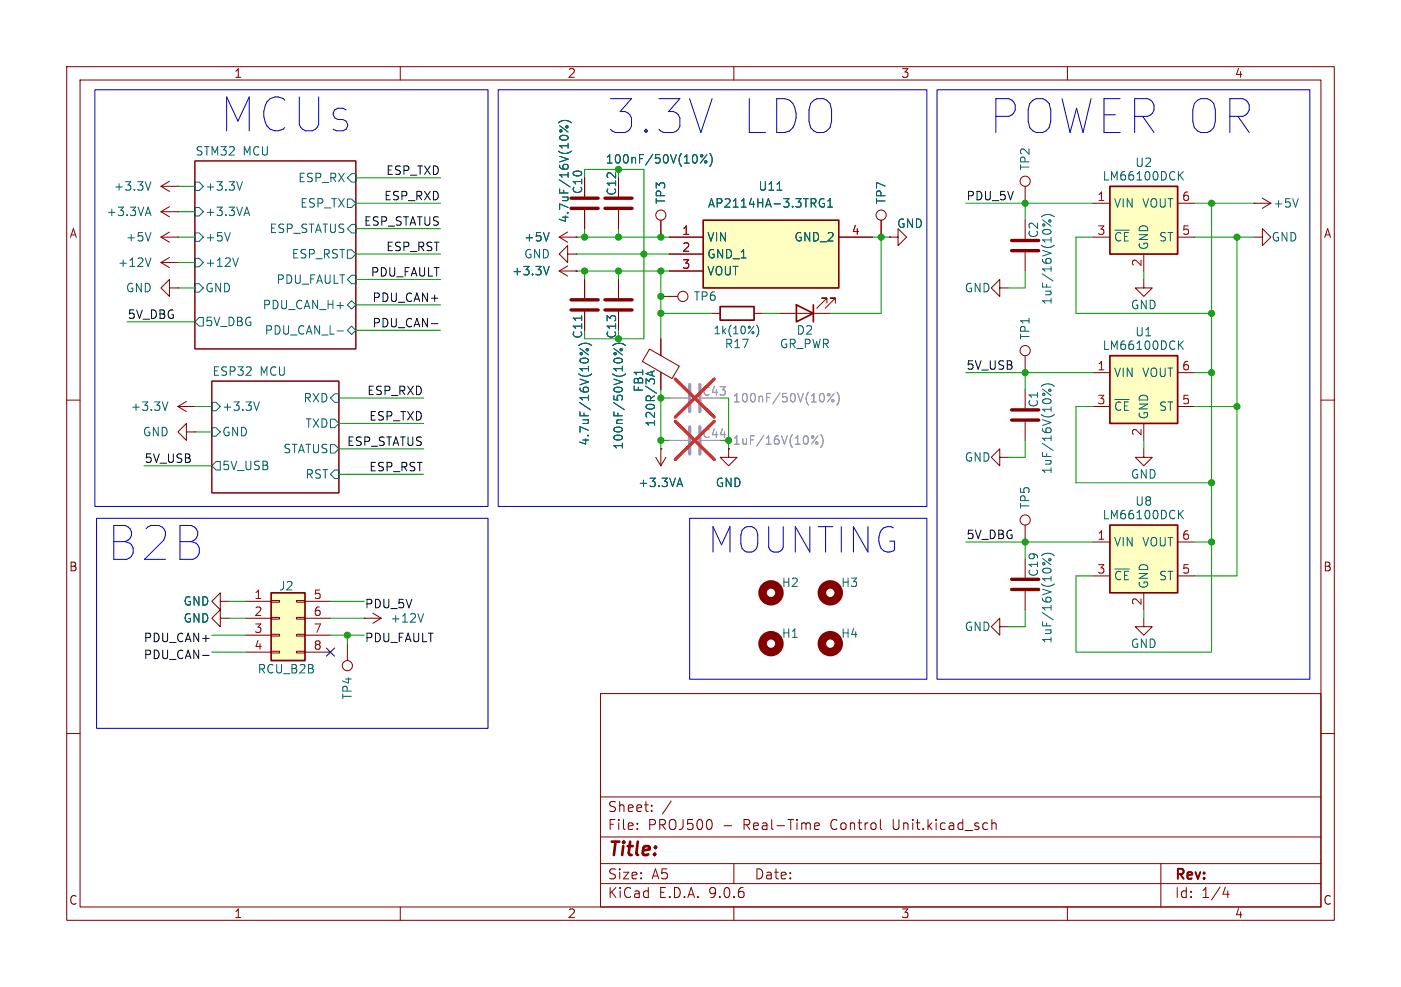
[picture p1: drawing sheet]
<svg xmlns="http://www.w3.org/2000/svg" width="210mm" height="148mm" viewBox="0 0 210 148" stroke-linecap="round" stroke-linejoin="round" font-family="sans-serif">
<g fill="none" stroke="#840000" stroke-width=".15">
<path d="M10 10h190v128h-190zM12 12h186v124h-186zM60 10v2M110 10v2M160 10v2M29.2 24.1h24.1v28.2h-24.1zM31.7 57.2h19.1v16.7h-19.1zM10 60h2M198 60h2M153.7 83.8v2.8M153.7 88.6v2.8M10 110h2"/>
<path d="M90 104h108v32h-108zM90 119.5h108M198 110h2M60 136v2M90 132.5h108M90 129.5h108M90 125.5h108M95.5 124.2v.2M95.5 123.5v.1M97.7 121.5v.2M97.7 120.8v.1M100.6 120.1l-1.3 1.9"/>
<path d="M110 136v2M110 129.5v3M122.1 123.9l.7-.2v-.2l-.5-.1-.2 .2 .1 .7h.6M132 124.3l.2 .1M148.7 123.5a.37 .37 0 0 1 .6 .1v.8M148.7 122.9v1.5M160 136v2M174 129.5v6.5M183.7 133l-.4 1.1h1M184 133.6v1"/>
</g>
<g fill="none" stroke="#006464" stroke-width=".15">
<path d="M29.2 27.3h.6l.7 .6-.7 .7h-.6zM29.2 31.1h.6l.7 .7-.7 .6h-.6zM29.2 34.9h.6l.7 .7-.7 .6h-.6zM29.2 38.7h.6l.7 .7-.7 .6h-.6zM34.5 34.9l-.4 1.2M35.7 38.7l-.4 1.2M36.3 27.2l-.4 1.3M36.7 32h.6M37 31.1l.4 1.2M52.1 37.5h.6l.6 .6-.6 .6h-.6zM52.1 29.8h.6l.6 .7-.6 .6h-.6zM52.7 26h.6v1.3h-.6l-.6-.6z"/>
<path d="M52.7 33.7h.6v1.2h-.6l-.6-.6zM29.2 42.5h.6l.7 .7-.7 .6h-.6zM29.8 47.6h.7v1.3h-.7l-.6-.6zM50.2 59.1h.6v1.2h-.6l-.7-.6zM50.5 49.6h1M52.1 41.9l.6-.6h.6v1.2h-.6zM52.1 45.7l.6-.6 .6 .6-.6 .7zM52.7 48.9l.6 .6-.6 .7-.6-.7zM31.7 64.1h.7l.6 .7-.6 .6h-.7zM31.7 60.3h.7l.6 .7-.6 .6h-.7zM32.4 69.2h.6v1.3h-.6l-.7-.6zM38.9 60.3l-.4 1.2"/>
<path d="M49.5 71.1l.7-.6h.6v1.3h-.6zM49.5 66.7h.7l.6 .6-.6 .6h-.7zM49.5 62.9h.7l.6 .6-.6 .6h-.7zM156.3 83.7l1.3 1M156.3 84.4h.2l.1 .1-.1 .2h-.2M156.3 83.1a1.47 1.47 0 0 1 1.7 .2"/>
<circle cx="157.4" cy="83.9" r=".18"/>
</g>
<path d="M151.6 86.9h4.1M151.6 88.4h4.1" fill="none" stroke="#840000" stroke-width=".51"/>
<path d="M166.4 78.7h10.1v10.2h-10.1z" fill="#ffffc2"/>
<path d="M166.4 78.7h10.1v10.2h-10.1z" fill="none" stroke="#840000" stroke-width=".25"/>
<g fill="none" stroke="#840000" stroke-width=".15">
<path d="M149.9 43.2v-1.3l-1.3 1.3 1.3 1.3v-1.3h1.2M26.7 61l1.2 .7M26.7 61h2.5M27.9 64.8v-1.3l-1.2 1.3 1.2 1.2v-1.2h1.3M27.9 60.2l-1.2 .8M29.2 64.8h.1M29.2 61h.1M33 90.2v1.2l-1.3-1.2 1.3-1.3v1.3h1.3M33 92.7v1.3l-1.3-1.3 1.3-1.3v1.3h1.3M52.1 96.5v2.6M54.6 92.7h.1M54.6 92.7h2.5"/>
<path d="M55.9 91.9l1.2 .8M57.1 92.7l-1.2 .8M163.8 81.3h2.6M163.8 86.4h2.6M171.4 88.9v2.5M176.5 81.3h2.6M176.5 86.4h2.6"/>
<circle cx="52.1" cy="99.8" r=".76"/>
</g>
<path d="M25.2 60.3l-.5 1.2M176.8 77.1l.6 .7M177.4 76.5l-.7 .8M63.5 92l-.4 1.3" fill="none" stroke="#006464" stroke-width=".15"/>
<path d="M40.6 88.9h5.1v10.2h-5.1z" fill="#ffffc2"/>
<path d="M40.6 88.9h5.1v10.2h-5.1z" fill="none" stroke="#840000" stroke-width=".25"/>
<g fill="none" stroke="#840000" stroke-width=".15">
<path d="M83.8 35.6l1.3 .7M83.8 35.6h2.6M85.1 38.1v-1.3l-1.3 1.3 1.3 1.3v-1.3h1.3M85.1 34.8l-1.3 .8M86.4 38.1h.1M86.4 35.6h.1M99.1 33v2.6M153.7 27.9v2.6M153.7 53.3v2.6M153.7 58.4v2.8M98.3 68.6l.8 1.3M99.1 67.3h.1"/>
<path d="M99.1 67.3v2.6M99.8 68.6l-.7 1.3M109.2 67.3v1.3h1.3l-1.3 1.3-1.3-1.3h1.3M109.2 67.3h.1M153.7 63.2v2.8M36.8 90.2h3.8M36.8 92.7h3.8M36.8 95.3h3.8M36.8 97.8h3.8M40.6 90h1.3v.3h-1.3zM40.6 92.6h1.3v.2h-1.3zM40.6 95.1h1.3v.3h-1.3z"/>
<path d="M40.6 97.7h1.3v.2h-1.3zM44.4 90h1.3v.3h-1.3zM44.4 92.6h1.3v.2h-1.3zM44.4 95.1h1.3v.3h-1.3zM44.4 97.7h1.3v.2h-1.3zM45.7 90.2h3.8M45.7 92.7h3.8M45.7 95.3h3.8M45.7 97.8h3.8M149.9 94v-1.3l-1.3 1.3 1.3 1.3v-1.3h1.2M171.4 92.7v1.3h1.3l-1.3 1.3-1.2-1.3h1.2"/>
<circle cx="99.1" cy="32.3" r=".76"/>
<circle cx="153.7" cy="27.2" r=".76"/>
<circle cx="153.7" cy="52.6" r=".76"/>
</g>
<path d="M103.4 57.7v4M104.9 57.7v4M103.4 64v4.1M104.9 64v4.1" fill="none" stroke="#a1a1a1" stroke-width=".51"/>
<path d="M100.3 59.7h2.8M100.3 66h2.8" fill="none" stroke="#a1a1a1" stroke-width=".15"/>
<g fill="none" stroke="#989898" stroke-width=".15">
<path d="M125 59l-.9 1.3M125.4 58.8a1.46 1.46 0 0 1 0 2M122.6 65.3l-1 1.3M123 65.2a1.46 1.46 0 0 1 0 1.9"/>
<circle cx="124.2" cy="59.2" r=".18"/>
<circle cx="121.8" cy="65.5" r=".18"/>
<circle cx="122.4" cy="66.4" r=".18"/>
<circle cx="124.8" cy="60.1" r=".18"/>
</g>
<path d="M101.2 56.8l5.9 5.7M107.1 56.8l-5.9 5.7M101.2 63.2l5.9 5.7M107.1 63.2l-5.9 5.7" fill="none" stroke="#e12e31" stroke-width=".46"/>
<g fill="none" stroke="#006464" stroke-width=".15">
<path d="M82.3 34.9l-.4 1.2M156.1 57.9a1.46 1.46 0 0 1 1.9 0M156.3 58.3l1.3 1M156.3 59h.2l.1 .1-.1 .2h-.2M101.6 72.6h.6M101.9 71.7l.4 1.3"/>
<circle cx="157.4" cy="58.5" r=".18"/>
</g>
<path d="M151.6 61.5h4.1M151.6 63h4.1" fill="none" stroke="#840000" stroke-width=".51"/>
<path d="M166.4 53.3h10.1v10.2h-10.1z" fill="#ffffc2"/>
<path d="M107.9 46h5.1v2h-5.1zM119.4 45.7l2.5 1.3-2.5 1.3zM121.9 45.7v2.6M166.4 53.3h10.1v10.2h-10.1z" fill="none" stroke="#840000" stroke-width=".25"/>
<g fill="none" stroke="#840000" stroke-width=".15">
<path d="M24.1 39.4l1.3 .7M24.1 39.4h2.6M24.1 35.6l1.3 .7M24.1 35.6h2.6M24.1 31.8l1.3 .7M24.1 31.8h2.6M24.1 27.9l1.3 .8M24.1 27.9h2.6M25.4 38.6l-1.3 .8M25.4 34.8l-1.3 .8M25.4 31l-1.3 .8M25.4 27.2l-1.3 .7"/>
<path d="M26.7 39.4h.1M26.7 35.6h.1M26.7 31.8h.1M26.7 27.9h.1M85.1 39.9l-1.3 .7M87.6 31.5v2.8M92.7 31.5v2.8M132.1 33v2.6M133.3 35.6h1.3v-1.3l1.3 1.3-1.3 1.2v-1.2M133.3 35.6h.1M188 30.5h.1M188 35.6h1.2v-1.3l1.3 1.3-1.3 1.2v-1.2"/>
<path d="M188 30.5h2.5M189.2 29.7l1.3 .8M190.5 30.5l-1.3 .7M25.4 43.2v-1.3l-1.3 1.3 1.3 1.3v-1.3h1.3M26.7 43.2h.1M83.8 40.6l1.3 .8M83.8 40.6h2.6M86.4 40.6h.1M87.6 41.9v2.8M87.6 46.7v2.8M92.7 41.9v2.8M92.7 46.7v2.8"/>
<path d="M97.4 52.3l4.4 2.6-1.1 1.9-4.4-2.6zM99.1 50.8v2.5M99.1 55.8v2.6M99.1 44.5h2.5M106.7 47h1.2M113 47h1.3M116.8 47h7.7M124 45.5v-.8h-.8h.8l-1.6 1.5M125.2 45.5v-.8h-.7h.7l-1.5 1.5M163.8 55.9h2.6M176.5 55.9h2.6M149.9 68.6v-1.3l-1.3 1.3 1.3 1.3v-1.3h1.2"/>
<path d="M163.8 61h2.6M171.4 67.3v1.3h1.3l-1.3 1.3-1.2-1.3h1.2M171.4 63.5v2.5M176.5 61h2.6"/>
<circle cx="132.1" cy="32.3" r=".76"/>
<circle cx="102.4" cy="44.4" r=".76"/>
</g>
<g fill="none" stroke="#006464" stroke-width=".15">
<path d="M83.7 18.4a1.46 1.46 0 0 1 1.9 0M83.9 18.8l1.3 1M21.9 32h.6M22.2 31.1l.4 1.2M22.6 38.7l-.4 1.2M22.6 34.9l-.4 1.2M22.6 27.2l-.4 1.3M82.3 39.9l-.4 1.3M106 23.2l-1 1.3M106.4 23a1.46 1.46 0 0 1 0 1.9M194.6 29.8l-.4 1.3M86.8 51.8a1.46 1.46 0 0 1 1.9 0"/>
<path d="M86.9 52.3l1.3 .9M87.2 47.3v.8M91.8 51.8a1.46 1.46 0 0 1 2 0M92 52.3l1.3 .9M97.8 55.7v.6M98.1 55.6l-1.3 .4 1.3 .5M113.4 48.7a1.31 1.31 0 0 1 0 1.8M176.8 51.7l.6 .7M177.4 51.1l-.7 .8"/>
<circle cx="84.1" cy="19.6" r=".18"/>
<circle cx="85" cy="19" r=".18"/>
<circle cx="105.2" cy="23.4" r=".18"/>
<circle cx="105.8" cy="24.3" r=".18"/>
<circle cx="87.1" cy="53" r=".18"/>
<circle cx="88" cy="52.4" r=".18"/>
<circle cx="92.2" cy="53" r=".18"/>
<circle cx="93.1" cy="52.4" r=".18"/>
</g>
<path d="M85.6 31.2h4.1M85.6 29.7h4.1M90.7 31.2h4M90.7 29.7h4M85.6 46.5h4.1M85.6 45h4.1M90.7 46.5h4M90.7 45h4" fill="none" stroke="#840000" stroke-width=".51"/>
<g fill="none" stroke="#840000" stroke-width="1.3">
<circle cx="115.6" cy="88.9" r="1.27"/>
<circle cx="115.6" cy="96.5" r="1.27"/>
<circle cx="124.5" cy="96.5" r="1.27"/>
<circle cx="124.5" cy="88.9" r="1.27"/>
</g>
<path d="M166.4 27.9h10.1v10.2h-10.1z" fill="#ffffc2"/>
<path d="M166.4 27.9h10.1v10.2h-10.1z" fill="none" stroke="#840000" stroke-width=".25"/>
<path d="M153.7 33v2.8M153.7 37.8v2.8M163.8 30.5h2.6M163.8 35.6h2.6M171.4 38.1v2.5M176.5 30.5h2.6M176.5 35.6h2.6M171.4 41.9v1.3h1.3l-1.3 1.3-1.2-1.3h1.2" fill="none" stroke="#840000" stroke-width=".15"/>
<g fill="none" stroke="#006464" stroke-width=".15">
<path d="M156.1 32.5a1.46 1.46 0 0 1 1.9 0M156.3 32.9l1.3 1M156.3 33.6h.2l.1 .1-.1 .2h-.2M176.8 26.3l.6 .7M177.4 25.7l-.7 .8"/>
<circle cx="157.4" cy="33.1" r=".18"/>
</g>
<path d="M151.6 36.1h4.1M151.6 37.6h4.1" fill="none" stroke="#840000" stroke-width=".51"/>
<path d="M105.4 33h20.3v10.2h-20.3z" fill="#ffffc2"/>
<path d="M105.4 33h20.3v10.2h-20.3z" fill="none" stroke="#840000" stroke-width=".25"/>
<g fill="none" stroke="#840000" stroke-width=".15">
<path d="M86.4 35.6h.1M87.6 31.5v2.8M92.7 31.5v2.8M99.1 33v2.6M100.3 35.6h5.1M100.3 38.1h5.1M125.7 35.6h5.1M132.1 33v2.6M133.3 35.6h.1M86.4 40.6h.1M87.6 41.9v2.8M87.6 46.7v2.8"/>
<path d="M92.7 41.9v2.8M92.7 46.7v2.8M99.1 50.8v2.5M99.1 55.9v2.5M100.3 40.6h5.1M99.1 67.3h.1M109.2 67.3h.1M153.7 78.7v2.6"/>
<circle cx="153.7" cy="78" r=".76"/>
</g>
<g fill="none" stroke="#006464" stroke-width=".15">
<path d="M83.7 18.4a1.46 1.46 0 0 1 1.9 0M83.9 18.8l1.3 1M82.3 39.9l-.4 1.3M82.3 34.9l-.4 1.2M106 23.2l-1 1.3M106.4 23a1.46 1.46 0 0 1 0 1.9M116.5 28.5h.7M123.5 29.9a.62 .62 0 0 0-.7 .4 .62 .62 0 0 0 .4 .8l.4-.2v-.4h-.3M124.1 31.1h.7M124.1 30.2l.3-.4v1.3M86.8 51.8a1.46 1.46 0 0 1 1.9 0M86.9 52.3l1.3 .9"/>
<path d="M87.2 47.3v.8M91.8 51.8a1.46 1.46 0 0 1 2 0M92 52.3l1.3 .9M97.8 55.7v.6M98.1 55.6l-1.3 .4 1.3 .5M101.6 72.6h.6M101.9 71.7l.4 1.3"/>
<circle cx="84.1" cy="19.6" r=".18"/>
<circle cx="85" cy="19" r=".18"/>
<circle cx="105.2" cy="23.4" r=".18"/>
<circle cx="105.8" cy="24.3" r=".18"/>
<circle cx="87.1" cy="53" r=".18"/>
<circle cx="88" cy="52.4" r=".18"/>
<circle cx="92.2" cy="53" r=".18"/>
<circle cx="93.1" cy="52.4" r=".18"/>
</g>
<path d="M64.7 48.5h.9M30.4 98.3h.9" fill="none" stroke="#0f0f0f" stroke-width=".15"/>
<g fill="none" stroke="#009600" stroke-width=".15">
<path d="M26.7 39.4h2.5M26.7 31.8h2.5M26.7 35.6h2.5M26.7 27.9h2.5M53.3 34.3h12.7M53.3 38.1h12.7M53.3 26.7h12.7M53.3 30.5h12.7M86.4 38.1h13.9M86.4 35.6h13.9M87.6 26.7v-1.3h8.9v25.4h-8.9M87.6 34.3v1.3"/>
<path d="M92.7 25.4v1.3M92.7 34.3v1.3M130.8 35.6h2.5M132.1 35.6v11.4h-7.6M144.8 30.5h19M153.7 30.5v2.5M163.8 35.6h-2.5v11.4h20.3M179.1 30.5h8.9M179.1 35.6h8.9M181.6 30.5v67.3h-20.3v-11.4h2.5M185.4 35.6v50.8h-6.3M19 48.3h10.2"/>
<path d="M26.7 43.2h2.5M50.8 59.7h12.7M53.3 41.9h12.7M53.3 45.7h12.7M53.3 49.5h12.7M86.4 40.6h13.9M87.6 40.6v1.3M92.7 40.6v1.3M99.1 40.6v10.2M99.1 58.4v8.9M99.1 59.7h1.2M99.1 47h7.6"/>
<path d="M107.9 59.7h1.3v7.6M114.3 47h2.5M144.8 55.9h19M153.7 40.6v2.6h-2.6M153.7 55.9v2.5M171.4 40.6v1.3M179.1 55.9h2.5M21.6 69.9h10.1M29.2 64.8h2.5M29.2 61h2.5M50.8 67.3h12.7M50.8 63.5h12.7"/>
<path d="M50.8 71.1h12.7M99.1 66h1.2M107.9 66h1.3M153.7 66v2.6h-2.6M163.8 61h-2.5v11.4h20.3M171.4 66v1.3M179.1 61h6.3M31.7 97.8h5.1M31.7 95.3h5.1M34.3 92.7h2.5M34.3 90.2h2.5M49.5 95.3h5.1"/>
<path d="M49.5 92.7h5.1M49.5 90.2h5.1M52.1 95.3v1.2M144.8 81.3h19M153.7 81.3v2.5M153.7 91.4v2.6h-2.6M171.4 91.4v1.3M179.1 81.3h2.5"/>
</g>
<path d="M48.9 97.2l1.2 1.2M50.1 97.2l-1.2 1.2" fill="none" stroke="#000084" stroke-width=".15"/>
<path d="M14.2 13.5h59v62.4h-59zM74.7 13.5h64.2v62.4h-64.2zM140.5 13.5h55.8v88.4h-55.8zM14.5 77.7h58.7v31.5h-58.7zM103.4 77.7h35.5v24.2h-35.5z" fill="none" stroke="#0000c2" stroke-width=".15"/>
<g fill="none" stroke="#989898" stroke-width=".15">
<path d="M125 59l-.9 1.3M125.4 58.8a1.46 1.46 0 0 1 0 2M122.6 65.3l-1 1.3M123 65.2a1.46 1.46 0 0 1 0 1.9"/>
<circle cx="124.2" cy="59.2" r=".18"/>
<circle cx="121.8" cy="65.5" r=".18"/>
<circle cx="122.4" cy="66.4" r=".18"/>
<circle cx="124.8" cy="60.1" r=".18"/>
</g>
<path d="M100.3 59.7h2.8M100.3 66h2.8" fill="none" stroke="#a1a1a1" stroke-width=".15"/>
<path d="M101.2 56.8l5.9 5.7M107.1 56.8l-5.9 5.7M101.2 63.2l5.9 5.7M107.1 63.2l-5.9 5.7" fill="none" stroke="#e12e31" stroke-width=".46"/>
<g fill="#009600" stroke="#009600" stroke-width=".15">
<circle cx="109.2" cy="66" r=".46"/>
<circle cx="99.1" cy="66" r=".46"/>
<circle cx="99.1" cy="40.6" r=".46"/>
<circle cx="153.7" cy="55.9" r=".46"/>
<circle cx="153.7" cy="30.5" r=".46"/>
<circle cx="132.1" cy="35.6" r=".46"/>
<circle cx="153.7" cy="81.3" r=".46"/>
<circle cx="185.4" cy="35.6" r=".46"/>
<circle cx="181.6" cy="47" r=".46"/>
<circle cx="181.6" cy="30.5" r=".46"/>
<circle cx="92.7" cy="25.4" r=".46"/>
<circle cx="87.6" cy="35.6" r=".46"/>
<circle cx="92.7" cy="35.6" r=".46"/>
<circle cx="99.1" cy="35.6" r=".46"/>
<circle cx="96.5" cy="38.1" r=".46"/>
<circle cx="52.1" cy="95.3" r=".46"/>
<circle cx="99.1" cy="59.7" r=".46"/>
<circle cx="87.6" cy="40.6" r=".46"/>
<circle cx="92.7" cy="40.6" r=".46"/>
<circle cx="99.1" cy="44.5" r=".46"/>
<circle cx="99.1" cy="47" r=".46"/>
<circle cx="181.6" cy="72.4" r=".46"/>
<circle cx="185.4" cy="61" r=".46"/>
<circle cx="181.6" cy="81.3" r=".46"/>
<circle cx="181.6" cy="55.9" r=".46"/>
</g>
<g font-size="7.1" fill="#0000c2">
<text x="33" y="20">MCUs</text>
<text x="91.1" y="20.3">3.3V</text>
<text x="110.8" y="20.3">LDO</text>
<text x="148.3" y="20.3">POWER OR</text>
<text x="15.7" y="84.3">B2B</text>
</g>
<text font-size="5.3" fill="#0000c2" x="106.1" y="83.2">MOUNTING</text>
<text font-size="2.8" fill="#840000" x="91" y="128.9">Title:</text>
<g font-size="2.1" fill="#840000">
<text x="91" y="124.7">File:</text>
<text x="91" y="122">Sheet:</text>
<text x="97.1" y="124.7">PROJ500</text>
<text x="108.4" y="124.7">-</text>
<text x="111.6" y="124.7">Real-Time</text>
<text x="124.8" y="124.7">Control</text>
<text x="134.2" y="124.7">Unit.kicad_sch</text>
<text x="91" y="134.9">KiCad</text>
<text x="91" y="132.1">Size:</text>
<text x="97.7" y="132.1">A5</text>
<text x="98.7" y="134.9">E.D.A.</text>
<text x="106.3" y="134.9">9.0.6</text>
<text x="113" y="132.1">Date:</text>
<text x="176" y="132.3">Rev:</text>
<text x="176" y="134.9">Id:</text>
<text x="180.1" y="134.9">1/4</text>
</g>
<g font-size="1.8" fill="#840000">
<text x="35" y="11.9">1</text>
<text x="85" y="11.9">2</text>
<text x="135" y="11.9">3</text>
<text x="185" y="11.9">4</text>
<text x="87.5" y="29.2" transform="rotate(-90 87.5 29.2)">C10</text>
<text x="92.6" y="29.5" transform="rotate(-90 92.6 29.5)">C12</text>
<text x="10.3" y="35.9">A</text>
<text x="198.4" y="35.9">A</text>
<text x="10.3" y="85.9">B</text>
<text x="198.3" y="85.9">B</text>
<text x="10.3" y="135.9">C</text>
<text x="35" y="137.9">1</text>
<text x="85" y="137.9">2</text>
<text x="135" y="137.9">3</text>
<text x="185" y="137.9">4</text>
<text x="198.3" y="135.9">C</text>
</g>
<g font-size="1.8" fill="#006464">
<text x="29.2" y="23.4">STM32</text>
<text x="36.4" y="23.4">MCU</text>
<text x="17" y="28.8">+3.3V</text>
<text x="30.7" y="28.8">+3.3V</text>
<text x="44.6" y="27.5">ESP_RX</text>
<text x="90.7" y="24.7">100nF/50V(10%)</text>
<text x="113.6" y="28.8">U11</text>
<text x="154.5" y="25.6" transform="rotate(-90 154.5 25.6)">TP2</text>
<text x="165.2" y="27.3">LM66100DCK</text>
<text x="170.1" y="25.2">U2</text>
<text x="15.9" y="32.6">+3.3VA</text>
<text x="30.7" y="32.6">+3.3VA</text>
<text x="40.3" y="35.2">ESP_STATUS</text>
<text x="44.9" y="31.3">ESP_TX</text>
<text x="85.4" y="33.5" transform="rotate(-90 85.4 33.5)">4.7uF/16V(10%)</text>
<text x="99.9" y="30.7" transform="rotate(-90 99.9 30.7)">TP3</text>
<text x="106" y="31.3">AP2114HA-3.3TRG1</text>
<text x="132.9" y="30.7" transform="rotate(-90 132.9 30.7)">TP7</text>
<text x="134.4" y="34.4">GND</text>
<text x="155.8" y="35.8" transform="rotate(-90 155.8 35.8)">C2</text>
<text x="166.9" y="31.3">VIN</text>
<text x="171.1" y="31.3">VOUT</text>
<text x="190.8" y="31.3">+5V</text>
<text x="17.6" y="40.2">+12V</text>
<text x="18.8" y="36.4">+5V</text>
<text x="30.7" y="36.4">+5V</text>
<text x="30.7" y="40.2">+12V</text>
<text x="43.6" y="39">ESP_RST</text>
<text x="76.7" y="41.5">+3.3V</text>
<text x="78.5" y="39">GND</text>
<text x="78.5" y="36.4">+5V</text>
<text x="105.9" y="36.4">VIN</text>
<text x="105.9" y="39">GND_1</text>
<text x="105.9" y="41.5">VOUT</text>
<text x="119" y="36.4">GND_2</text>
<text x="166.9" y="36.4">~{CE}</text>
<text x="172.3" y="37.6" transform="rotate(-90 172.3 37.6)">GND</text>
<text x="173.6" y="36.4">ST</text>
<text x="190.5" y="36.4">GND</text>
<text x="18.8" y="44">GND</text>
<text x="30.7" y="44">GND</text>
<text x="39.3" y="46.6">PDU_CAN_H+</text>
<text x="41.3" y="42.8">PDU_FAULT</text>
<text x="103.9" y="45.3">TP6</text>
<text x="144.5" y="44">GND</text>
<text x="157.8" y="45.8" transform="rotate(-90 157.8 45.8)">1uF/16V(10%)</text>
<text x="169.4" y="46.6">GND</text>
<text x="30.7" y="49.1">5V_DBG</text>
<text x="39.6" y="50.4">PDU_CAN_L-</text>
<text x="87.5" y="50.9" transform="rotate(-90 87.5 50.9)">C11</text>
<text x="108.5" y="52.4">R17</text>
<text x="116.8" y="52.4">GR_PWR</text>
<text x="119.3" y="50.4">D2</text>
<text x="154.5" y="51" transform="rotate(-90 154.5 51)">TP1</text>
<text x="165.2" y="52.7">LM66100DCK</text>
<text x="170.1" y="50.6">U1</text>
<text x="31.7" y="56.4">ESP32</text>
<text x="39" y="56.4">MCU</text>
<text x="96.6" y="58.9" transform="rotate(-90 96.6 58.9)">FB1</text>
<text x="166.9" y="56.7">VIN</text>
<text x="171.1" y="56.7">VOUT</text>
<text x="19.5" y="61.8">+3.3V</text>
<text x="21.3" y="65.6">GND</text>
<text x="33.2" y="65.6">GND</text>
<text x="33.2" y="61.8">+3.3V</text>
<text x="45.4" y="60.6">RXD</text>
<text x="45.7" y="64.4">TXD</text>
<text x="98.4" y="64.1" transform="rotate(-90 98.4 64.1)">120R/3A</text>
<text x="155.8" y="61.2" transform="rotate(-90 155.8 61.2)">C1</text>
<text x="166.9" y="61.8">~{CE}</text>
<text x="172.3" y="63" transform="rotate(-90 172.3 63)">GND</text>
<text x="173.6" y="61.8">ST</text>
<text x="33.2" y="70.7">5V_USB</text>
<text x="42.4" y="68.2">STATUS</text>
<text x="45.7" y="72">RST</text>
<text x="88.5" y="66.9" transform="rotate(-90 88.5 66.9)">4.7uF/16V(10%)</text>
<text x="93.6" y="67.5" transform="rotate(-90 93.6 67.5)">100nF/50V(10%)</text>
<text x="144.5" y="69.4">GND</text>
<text x="157.8" y="71.2" transform="rotate(-90 157.8 71.2)">1uF/16V(10%)</text>
<text x="169.4" y="72">GND</text>
<text x="95.6" y="73.3">+3.3VA</text>
<text x="107.2" y="73.3">GND</text>
<text x="154.5" y="76.4" transform="rotate(-90 154.5 76.4)">TP5</text>
<text x="170.1" y="76">U8</text>
<text x="165.2" y="78.1">LM66100DCK</text>
<text x="166.9" y="82.1">VIN</text>
<text x="171.1" y="82.1">VOUT</text>
<text x="41.7" y="88.7">J2</text>
<text x="117.1" y="88.2">H2</text>
<text x="126" y="88.2">H3</text>
<text x="155.8" y="86.6" transform="rotate(-90 155.8 86.6)">C19</text>
<text x="166.9" y="87.2">~{CE}</text>
<text x="172.3" y="88.4" transform="rotate(-90 172.3 88.4)">GND</text>
<text x="173.6" y="87.2">ST</text>
<text x="27.4" y="91">GND</text>
<text x="27.4" y="93.6">GND</text>
<text x="58.4" y="93.6">+12V</text>
<text x="117.1" y="95.9">H1</text>
<text x="126" y="95.9">H4</text>
<text x="144.5" y="94.8">GND</text>
<text x="38.5" y="101.2">RCU_B2B</text>
<text x="157.8" y="96.6" transform="rotate(-90 157.8 96.6)">1uF/16V(10%)</text>
<text x="169.4" y="97.4">GND</text>
<text x="52.9" y="105" transform="rotate(-90 52.9 105)">TP4</text>
</g>
<g font-size="1.8" fill="#0f0f0f">
<text x="57.8" y="26.3">ESP_TXD</text>
<text x="54.5" y="33.9">ESP_STATUS</text>
<text x="57.5" y="30.1">ESP_RXD</text>
<text x="144.8" y="30.1">PDU_5V</text>
<text x="55.5" y="41.6">PDU_FAULT</text>
<text x="57.8" y="37.8">ESP_RST</text>
<text x="19" y="47.9">5V_DBG</text>
<text x="55.7" y="45.4">PDU_CAN+</text>
<text x="55.7" y="49.2">PDU_CAN-</text>
<text x="55" y="59.3">ESP_RXD</text>
<text x="144.8" y="55.5">5V_USB</text>
<text x="55.3" y="63.2">ESP_TXD</text>
<text x="21.6" y="69.5">5V_USB</text>
<text x="51.9" y="67">ESP_STATUS</text>
<text x="55.3" y="70.8">ESP_RST</text>
<text x="144.8" y="80.9">5V_DBG</text>
<text x="54.6" y="91.5">PDU_5V</text>
<text x="21.4" y="99.2">PDU_CAN-</text>
<text x="21.4" y="96.6">PDU_CAN+</text>
<text x="54.6" y="96.6">PDU_FAULT</text>
</g>
<g font-size="1.8" fill="#a90000">
<text x="102.2" y="35.3">1</text>
<text x="127.6" y="35.3">4</text>
<text x="164.4" y="30.2">1</text>
<text x="164.4" y="35.3">3</text>
<text x="177.1" y="30.2">6</text>
<text x="177.1" y="35.3">5</text>
<text x="102.2" y="37.8">2</text>
<text x="102.2" y="40.4">3</text>
<text x="171.2" y="40.1" transform="rotate(-90 171.2 40.1)">2</text>
<text x="164.4" y="55.6">1</text>
<text x="177.1" y="55.6">6</text>
<text x="164.4" y="60.7">3</text>
<text x="171.2" y="65.5" transform="rotate(-90 171.2 65.5)">2</text>
<text x="177.1" y="60.7">5</text>
<text x="164.4" y="81">1</text>
<text x="177.1" y="81">6</text>
<text x="38" y="89.9">1</text>
<text x="46.9" y="89.9">5</text>
<text x="164.4" y="86.1">3</text>
<text x="177.1" y="86.1">5</text>
<text x="38" y="92.5">2</text>
<text x="38" y="95">3</text>
<text x="46.9" y="92.5">6</text>
<text x="46.9" y="95">7</text>
<text x="171.2" y="90.9" transform="rotate(-90 171.2 90.9)">2</text>
<text x="38" y="97.5">4</text>
<text x="46.9" y="97.5">8</text>
</g>
<text font-size="1.8" fill="#009600" x="92.6" y="50.9" transform="rotate(-90 92.6 50.9)">C13</text>
<g font-size="1.8" fill="#a1a1a1">
<text x="105.2" y="59.5">C43</text>
<text x="105.2" y="65.9">C44</text>
</g>
<g font-size="1.8" fill="#989898">
<text x="109.7" y="60.6">100nF/50V(10%)</text>
<text x="109.7" y="66.9">1uF/16V(10%)</text>
</g>
<text font-size="1.6" fill="#006464" x="106.9" y="50.3">1k(10%)</text>
</svg>
